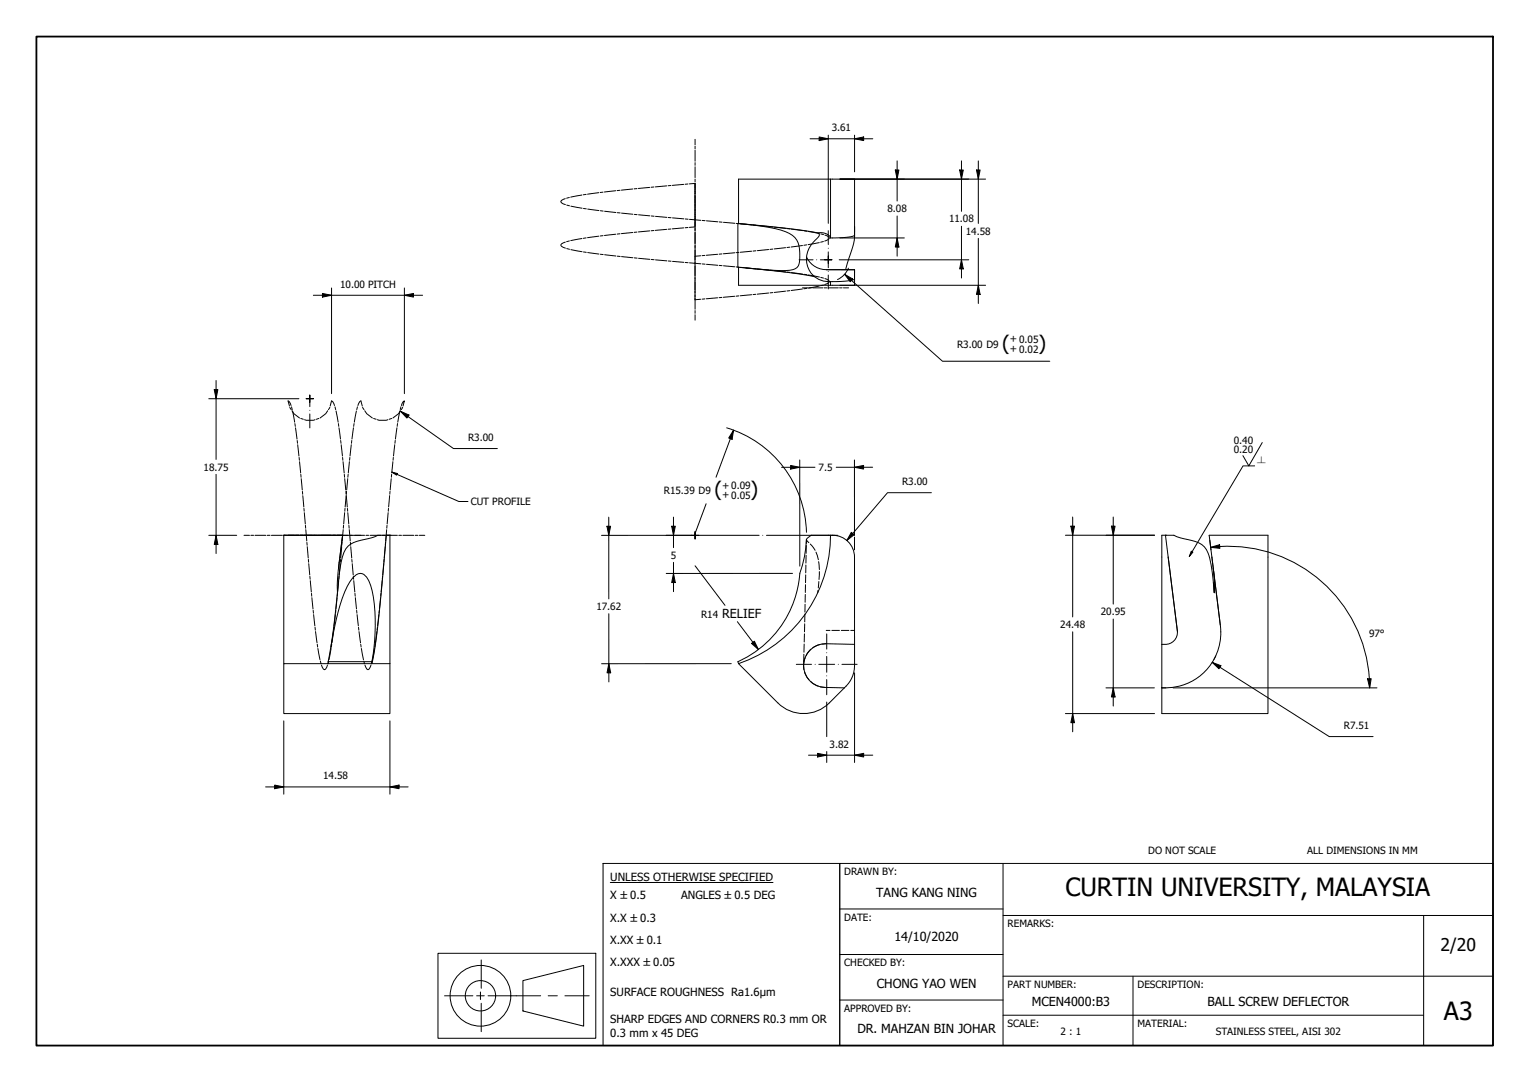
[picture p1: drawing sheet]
<svg xmlns="http://www.w3.org/2000/svg" width="420mm" height="297mm" viewBox="0 0 420 297" stroke-linecap="round" stroke-linejoin="round" font-family="sans-serif">
<!-- layer: Hidden (ISO) -->
<g fill="none" stroke="#000" stroke-width=".27">
<path d="M221.3 157.8l-.1 2.2M221.3 155.1v2.2M221.4 152.4l-.1 2.2M221.4 149.7v2.2M222.1 149l-.6-.9-.1 1.1M222.5 149.3l1.3 1.8M224.1 151.6l.6 2.1M224.8 154.2l.2 2.2M224.9 159.6l-.2 1.8M225 156.9l-.1 2.2M220.8 179.6l-.1 2.2M220.8 176.8v2.2"/>
<path d="M220.9 174l-.1 2.2M221 171.3l-.1 2.2M221 168.6v2.1M221.1 165.9l-.1 2.1M221.1 163.2v2.1M221.2 160.5v2.2M222.7 178.2l-1.3 1.8M224.6 162.1v.7M225.1 176.9l-2 1M226.8 176.7l-1.1 .1M226.9 173.1h1M228.4 173.1h2.1"/>
<path d="M231 173.1h2.1M233.6 173.1h1.1M220.7 182.6l.1 1.2M221 184.4l.6 1.5 .5 .7M221.1 180.5l-.4 2v-.1M222.6 187.1l.6 .5 1.5 .8M225.3 188.6l1.2 .1"/>
</g>
<!-- layer: Visible (ISO) -->
<g fill="none" stroke="#000" stroke-width=".27">
<path d="M228.1 49.2v16.1M202.6 61.4a58.5 58.5 0 0 1 13.1 2.2 5.8 5.8 0 0 1 3.9 6.6v.5a2.78 2.78 0 0 1-2.7 3.5 90.2 90.2 0 0 1-14.3-.8zM202.6 61.4h.2M202.8 61.4v-12.2h31.9v15.9M202.8 61.4a248.3 248.3 0 0 1 21.8 2.5 3.1 3.1 0 0 1 3.5 1.4M204.8 73.6l11.8 1.2 7.1 1.2M221.5 70.6a5.9 5.9 0 0 0 5.4 3.4h7.8v4.3h-31.9v-4.9M224.6 63.9a.59 .59 0 0 1 .3 .9 14.9 14.9 0 0 0-3.1 4.3 6.2 6.2 0 0 0 6.9 8.2 12.6 12.6 0 0 0 6-.7v-2.5h-7.8M228.1 77.3v1M234.7 62.3v2.3a13.7 13.7 0 0 1-6.6 .7M234.7 62.1v3M234.7 65.1l-.5 2.7-2 6.2"/>
<path d="M77.9 146.9h16.2M77.9 146.9h.1M77.9 146.9v35.3M94 147.5l-1 8.4M94.1 146.9l-1.2 9.8-.2 5.9M106.1 147l-2 21.6a109.4 109.4 0 0 1-2 13.6v-.5M106.1 146.9h1M106.1 146.9h-2.3l-1.8 .7-3 .7a5.7 5.7 0 0 0-5 4.6 162.7 162.7 0 0 0-2.1 17.3l-1 7.5M106.1 146.9h.1M107.1 146.9h.1M107.1 146.9v35.3M221.6 147.9l1.1-1h5.4a37.2 37.2 0 0 1-25.3 35.3l-.2-.5a28.8 28.8 0 0 0 17-24.3 34.5 34.5 0 0 0 2-9.5z"/>
<path d="M228.1 146.9a6 6 0 0 1 6.6 6v24M320.1 146.9l3.2 26.2a3.4 3.4 0 0 1-4.2 3.8M320.1 146.9h.1M320.1 146.9h2.3l1.7 .8 3.2 .7a5.6 5.6 0 0 1 4.9 4.9l.7 3.5 .5 6 .1-3.2-.3-3.7M320.1 146.9h-1v41.9M332.1 146.9h16.1v49h-29.1v-7.1a15.2 15.2 0 0 0 16-17.2zM333.2 160l.3 2.6M234.7 176.9v5.8a8 8 0 0 1-2.4 5.7l-4.6 4.6a10 10 0 0 1-14.1 0l-10.8-10.8M234.7 176.9l-7.9-.2a6 6 0 0 0-6.1 5.9 6 6 0 0 0 5.8 6.1l5.4 .1M323.3 173.1v.4M335.3 173.5h.1M90.1 181.7l.5-2.7a71.7 71.7 0 0 1 4.8-18.1 5.5 5.5 0 0 1 3.6-3.5 2.69 2.69 0 0 1 2.3 2 37 37 0 0 1 1.6 16.2l-.8 6.1"/>
<path d="M90.1 182.2h17M90.1 182.2h-12.2v13.7h29.2v-13.7M90.1 181.7h12M90.1 181.7v.5"/>
</g>
<!-- layer: 3D Sketch Geometry (ISO) -->
<g fill="none" stroke="#000" stroke-width=".27">
<path d="M190.9 38.2v1.6M155.2 54.5l-1 .5-.2 .4 .2 .3 1.1 .5M155.6 56.3l.8 .2M156.4 54.2l-.8 .2M156.8 56.6l3 .6M159.8 53.5l-3.1 .6M160.2 57.2l.8 .1M161 53.4l-.8 .1M161.4 57.4l3.1 .4M164.4 52.9l-3.1 .4M164.9 57.9l.7 .1M165.6 52.8h-.8"/>
<path d="M166 58l3.1 .3M169.1 52.4l-3.1 .3M169.5 58.4l.8 .1M170.3 52.2l-.8 .1M170.7 58.5l3.1 .3M173.8 51.9l-3.2 .3M174.2 58.9h.8M174.9 51.8h-.8M175.3 59l3.2 .3M178.4 51.4l-3.1 .3M178.8 59.3l.8 .1M179.6 51.3l-.8 .1"/>
<path d="M180 59.4l3.1 .3M183.1 51l-3.1 .3M183.5 59.7l.8 .1M184.2 50.9l-.7 .1M184.7 59.8l3.1 .3M187.7 50.6l-3.1 .3M188.9 50.5l-.8 .1M190.9 50.4l-1.6 .1M190.9 40.1v.8M190.9 41.3v3M190.9 44.6v.8M190.9 45.8v3"/>
<path d="M190.9 49.2v.7M190.9 50.3v12M155.2 66.5l-1 .5-.2 .3 .2 .3 1.1 .5M155.6 68.2l.8 .2M156.4 66.1l-.8 .2M156.8 68.5l3 .6M159.8 65.5l-3.1 .6M160.2 69.2l.8 .1M161 65.3l-.8 .1M161.4 69.3l3.1 .4M164.4 64.8l-3.1 .4M164.9 69.8l.7 .1"/>
<path d="M165.6 64.7l-.8 .1M166 69.9l3.1 .4M169.1 64.3l-3.1 .4M169.5 70.3l.8 .1M170.3 64.2l-.8 .1M170.7 70.4l3.1 .4M173.8 63.8l-3.2 .3M174.2 70.8l.8 .1M174.9 63.7l-.8 .1M175.3 70.9l3.2 .3M178.4 63.4l-3.1 .3M178.8 71.2l.8 .1"/>
<path d="M179.6 63.3l-.8 .1M180 71.3l3.1 .3M183.1 63l-3.1 .2M183.5 71.7h.8M184.2 62.9h-.7M184.7 71.8l3.1 .2M187.7 62.6l-3.1 .2M188.2 60.1l.8 .1M188.2 72.1h.8M188.9 62.5h-.8M189.3 60.2l3.2 .3M189.3 72.2l3.2 .2"/>
<path d="M190.9 62.3l-1.6 .1M190.9 76v4.6M190.9 62.4v1M190.9 63.7v3.3M190.9 67.2v1.1M190.9 68.3v4.4M190.9 72.9v3M192.4 70.2l-1.5 .1M192.8 60.5l.8 .1M192.8 72.5h.8M193.6 70.1l-.8 .1M194 60.6l3.1 .3"/>
<path d="M194 72.6l3.1 .2M197.1 69.8l-3.1 .3M197.5 60.9l.8 .1M197.5 72.9h.8M198.2 69.7l-.7 .1M198.7 61l3.1 .3M198.7 73l3.1 .2M201.7 69.4l-3.1 .3M202.2 61.3l.8 .1M202.2 73.3h.8M202.9 69.3l-.8 .1M203.3 61.4l3.1 .3"/>
<path d="M203.3 73.4l3.1 .3M206.4 69l-3.1 .3M206.8 61.8l.8 .1M206.8 73.7l.8 .1M207.6 68.9h-.8M208 61.9l3.1 .3M208 73.8l3.1 .3M211.1 68.5l-3.1 .3M211.5 62.2l.8 .1M211.5 74.2l.8 .1M212.2 68.4l-.7 .1M212.7 62.4l3.1 .3"/>
<path d="M212.7 74.3l3.1 .4M215.7 68l-3.1 .3M215.7 79.9l-3.1 .4M216.2 62.8h.7M216.2 74.7l.7 .1M216.9 67.9h-.8M216.9 79.8l-.8 .1M217.3 62.9l3.1 .4M217.3 74.8l3.1 .4M220.4 67.4l-3.1 .4M220.4 79.3l-3.1 .4M220.4 79h1.4"/>
<path d="M220.8 63.4l.8 .1M220.8 75.3l.8 .1M221.5 67.2l-.7 .1M221.5 79.2l-.7 .1M222 63.5l3 .6M222 75.5l3 .6M222.1 79h.7M223.2 79h2.8M225 66.6l-3.1 .6M225 78.5l-3.1 .6M225.4 64.2l.8 .2M225.4 76.2l.8 .1"/>
<path d="M226.1 66.3l-.7 .2M226.1 78.2l-.7 .2M226.3 79h.7M226.5 64.5l1.1 .5 .2 .3-.2 .4-1.1 .5M226.5 76.5l1.1 .5 .2 .3-.2 .3-1.1 .5M227.4 79h2.8M230.6 79h.7M231.6 79h1.4M190.9 80.8v4.1M190.9 85.3v.7M190.9 86.4v1.5M192.4 82.2l-1.5 .1"/>
<path d="M193.6 82.1h-.8M197.1 81.8l-3.1 .2M198.2 81.6l-.7 .1M201.7 81.3l-3.1 .3M202.9 81.2l-.8 .1M206.4 80.9l-3.1 .3M207.6 80.8l-.8 .1M211.1 80.4l-3.1 .4M212.2 80.3l-.7 .1M79.6 111.8l.4 .6M79.9 111.3l-.5-1.1-.3-.1 .4 1.4M80.1 111.7l.1 .7"/>
<path d="M80.2 112.8l.5 .8 1.6 1.2M80.3 112.8l.6 3.1M81 116.3l.1 .8M81.2 117.4l.4 3.1M82.6 114.9l.7 .2M83.6 115.2l.5 .2 2.4-.2M87.6 114.9l-.7 .2M90 112.8l-.5 .8-1.6 1.2M90.6 111.8l-.4 .6M91.9 111.3l-.5-1.1-.4-.1-.3 1.4M92 111.7l.2 .7M92.3 112.8l.6 3.1"/>
<path d="M92.9 116.3l.1 .8M93.1 117.4l.4 3.1M97.1 117.4l-.4 3.1M97.2 116.3l-.1 .8M97.9 112.8l-.6 3.1M98.2 111.7l-.2 .7M98.3 111.3l.5-1.1 .3-.1 .4 1.4M99.6 111.8l.4 .6M100.2 112.8l.5 .8 1.6 1.2M102.6 114.9l.7 .2M103.6 115.2l.5 .2 2.4-.2M107.6 114.9l-.7 .2"/>
<path d="M109 117.4l-.4 3.1M109.2 116.3l-.1 .8M109.8 112.8l-.6 3.1M110 112.8l-.5 .8-1.6 1.2M110.1 111.7l-.2 .7M110.2 111.3l.5-1.1 .4-.1-.4 1.4M110.6 111.8l-.4 .6M81.6 120.9l.1 .8M81.8 122.1l.3 3.1M82.1 125.6l.1 .8M82.3 126.7l.3 3.2M82.6 130.2l.1 .8"/>
<path d="M82.7 131.4l.3 3.1M83 134.9l.1 .8M83.2 136.1l.2 3.1M83.5 139.6v.7M93.6 120.9v.8M93.7 122.1l.3 3.1M94.1 125.6l.1 .8M94.2 126.7l.3 3.2M94.6 130.2v.8M94.7 131.4l.3 3.1M94.8 139.6l-.1 .7M94.8 139.2l.3-3.1 .3 3.1"/>
<path d="M95.2 134.9l-.1 .8-.1-.8M95.4 139.6l.1 .7M95.5 131.4l-.3 3.1M95.6 130.2l-.1 .8M96 126.7l-.4 3.1M96.1 125.6l-.1 .8M96.5 122.1l-.4 3.1M96.6 120.9l-.1 .8M106.7 139.6l-.1 .7M107 136.1l-.3 3.1M107.1 134.9l-.1 .8M107.4 131.4l-.3 3.1"/>
<path d="M107.5 130.2v.8M107.9 126.7l-.3 3.1M108 125.6l-.1 .8M108.4 122.1l-.3 3.1M108.5 120.9v.8M67 147h1.5M68.9 147h.7M70 147h3M73.4 147h.8M74.5 147h3M77.9 147h.8M79 147h3.1"/>
<path d="M82.4 147h8.7M83.6 140.7l.2 3.2M83.9 144.2v.8M84 145.4l.2 3.1M84.3 148.9v.8M84.4 150.1l.2 3.1M84.7 153.6l.1 .7M84.8 154.7l.3 3.2M85.1 158.2l.1 .8M85.2 159.4l.3 3.1M91.2 147h1M92.4 147h3.4"/>
<path d="M93 159.4l-.3 3.1M93.1 158.2l-.1 .8M93.4 154.7l-.2 3.1M93.5 153.6v.7M93.8 150.1l-.2 3.1M93.9 148.9v.8M94.2 145.4l-.2 3.1M94.3 144.2v.8M94.6 140.7l-.2 3.1M95.5 140.7l.3 3.2M95.8 144.2l.1 .8M95.9 145.4l.3 3.1"/>
<path d="M96 147h1M96.2 148.9l.1 .8M96.3 150.1l.3 3.1M96.6 153.6l.1 .7M96.7 154.7l.3 3.2M97 158.2l.1 .8M97.1 147h3M97.1 159.4l.3 3.1M100.5 147h.7M101.6 147h3M104.9 159.4l-.2 3.1M105 147h.7"/>
<path d="M105.1 158.2l-.1 .8M105.4 154.7l-.3 3.1M105.5 153.6l-.1 .7M105.8 150.1l-.3 3.1M105.9 148.9l-.1 .8M106.1 147h3M106.2 145.4l-.3 3.1M106.3 144.2l-.1 .8M106.6 140.7l-.3 3.1M109.5 147h.8M110.6 147h3M114 147h.8"/>
<path d="M115.2 147h1.5M85.5 162.9l.1 .8M85.6 164.1l.4 3.1M86 167.6l.1 .7M86.1 168.7l.4 3.1M86.5 172.2l.1 .8M86.7 173.4l.4 3.1M87.1 176.9l.1 .7M87.3 178l.6 3.1M90.9 178l-.6 3.1M91.1 176.9l-.1 .7M91.6 173.4l-.5 3.1"/>
<path d="M91.7 172.2l-.1 .8M92.1 168.7l-.3 3.1M92.2 167.6l-.1 .7M92.6 164.1l-.3 3.1M92.7 162.9l-.1 .8M97.5 162.9v.8M97.6 164.1l.3 3.1M97.9 167.6l.1 .7M98.1 168.7l.3 3.1M98.5 172.2v.8M98.6 173.4l.4 3.1M99.1 176.9l.1 .7"/>
<path d="M99.2 178l.6 3.1M102.9 178l-.6 3.1M103 176.9l-.1 .7M103.5 173.4l-.4 3.1M103.6 172.2v.8M104 168.7l-.3 3.1M104.2 167.6l-.1 .7M104.5 164.1l-.3 3.1M104.6 162.9l-.1 .8M88 181.5l.2 .7M89.9 182.6l-.5 1.1-.3 .2-.3-.2-.5-1.1M90.2 181.5l-.1 .7"/>
<path d="M99.9 181.5l.2 .7M101.9 182.6l-.5 1.1-.4 .2-.3-.2-.5-1.1M102.2 181.5l-.2 .7"/>
</g>
<!-- layer: Border (ISO) -->
<path d="M10 10h400v277h-400z" fill="none" stroke="#000" stroke-width=".5"/>
<!-- layer: Title (ISO) -->
<g fill="none" stroke="#000" stroke-width=".27">
<path d="M165.6 237h65v50h-65zM230.6 237h179.4v50h-179.4zM275.5 237v50M167.6 242.3h44.7M230.6 249.5h44.9M275.5 251.3h134.5M391 251.3v35.7M120.3 261.7h43.3v23.3h-43.3zM122.1 273.4h7.8M130.9 273.4h2.1M131.9 272.3v2.1M132.2 263.5v7.8"/>
<path d="M132.2 275.4v7.8M134 273.4h14.5M143.6 269.2l16.7-4.2v16.7l-16.7-4.2zM150.5 273.4h2.6M155.1 273.4h6.7M230.6 274.5h44.9M230.6 262h44.9M275.5 278.7h115.5M275.5 268h134.5M311.1 268v19"/>
<circle cx="131.9" cy="273.4" r="8.3"/>
<circle cx="131.9" cy="273.4" r="4.2"/>
</g>
<!-- layer: Sketch Geometry (ISO) -->
<path d="M320.8 152.9l2.5 20.2M332.8 152.9l2.3 18.7M319 188.8h1.2" fill="none" stroke="#000" stroke-width=".27"/>
<!-- layer: Dimension (ISO) -->
<g fill="none" stroke="#000" stroke-width=".27">
<path d="M222.5 38.1h17.2M225 37.6l2.5 .5-2.5 .5zM227.5 37.1v24.2M234.7 38.1l2.5-.5v1zM234.7 37.1v10.1M230.7 49.2h40M245.9 46.7h1l-.5 2.5zM246.4 44.2v11M246.4 59.3v11M263.5 46.7h1l-.5 2.5zM264 44.2v13.8M268.2 46.7h1l-.5 2.5z"/>
<path d="M268.7 44.2v17.1M91 79.1v29M111.1 79.1v29M230.5 71.3h35.5M230.7 65.3h17.7M230.7 78.3h40M231.9 75.3l2.2 1.3-.6 .7zM231.9 75.3l26.9 23.9h29.5M233 73.6l-1.4 2.1-1.6 1.1M246.4 65.3l.5 2.5h-1zM264 71.3l.5 2.5h-1zM264 62.1v14.2"/>
<path d="M268.7 78.3l.5 2.5h-1zM268.7 65.4v17.9M86 81.1h30.1M88.6 80.6l2.4 .5-2.4 .5zM111.1 81.1l2.4-.5v1zM57.3 109.5h24.8M58.8 107h1l-.5 2.5zM59.3 104.5v21.6M110 112.9l2.3 1-.6 .9zM110 112.9l14.5 10.2h12.1M199.6 117.5a30.8 30.8 0 0 1 21.9 28.6M201.4 118.1l-.4 2.5-.9-.4z"/>
<path d="M201.4 118.1l-4.8 12.9M59.3 130.2v21.8M193.9 138.3l-3.2 8.6M217.1 127.8l2.5 .5-2.5 .5zM219.6 126.3v20.6M223.8 128.3h-9.2M234.6 126.3l.1 20.7M234.6 128.3l2.5-.5v1zM239.6 128.3h-10M255.8 135.3h-12.1l-11.1 13.1M57.3 147h7.7M59.3 147l.5 2.5h-1z"/>
<path d="M166.7 144.5h1l-.5 2.5zM167.2 142v22.4M184.4 144.5h1l-.5 2.5zM184.9 142v8.3M184.9 154.4l.1 8M185 157.4l.5 2.5h-1zM189.9 147h-24.7M190.9 155.3l8.2 10.9M217.6 157.4h-34.6M219.6 147.1v8.3M233.8 146.1l.8 .7-2 1.6zM234.7 147.4v3.5"/>
<path d="M292.6 146.9h24.5M294.1 144.4h1l-.5 2.5zM294.6 141.9v27.5M305.2 144.4h1l-.5 2.5zM305.7 141.9v23.9M332.2 148.3l.3 2.7M332.5 150.3l2.4-.8 .1 1zM332.5 150.3a38.9 38.9 0 0 1 43.6 38.5M167.2 168.5v18.7M202.5 170.7l5.8 7.6M206.4 176.6l.8-.6 1.1 2.3zM294.6 173.5v27.4"/>
<path d="M305.7 169.9v23.9M77.9 197.9v20.1M107.1 197.9v20.1M167.2 182.2l.5 2.5h-1zM200.8 182.2h-35.6M227 192.7v9.5M234.7 184.7v24.6M292.6 195.9h24.5M294.6 195.9l.5 2.5h-1zM303.7 188.8h13.3M305.7 188.8l.5 2.5h-1zM322.2 188.8h55.9"/>
<path d="M332.9 181.8l2.4 1-.6 .8zM332.9 181.8l32.1 20.4h12.1M333.9 180.1l-.5 .9M375.5 186.4l1-.1-.4 2.5zM72.9 216h39.2M75.4 215.5l2.5 .5-2.5 .5zM107.1 216l2.5-.5v1zM222 207.3h17.7M224.5 206.8l2.5 .5-2.5 .5zM227 206.3v3M234.7 207.3l2.5-.5v1z"/>
</g>
<g fill="#000">
<path d="M225 37.6l2.5 .5-2.5 .5z" fill-rule="evenodd"/>
<path d="M234.7 38.1l2.5-.5v1z" fill-rule="evenodd"/>
<path d="M245.9 46.7h1l-.5 2.5z" fill-rule="evenodd"/>
<path d="M263.5 46.7h1l-.5 2.5z" fill-rule="evenodd"/>
<path d="M268.2 46.7h1l-.5 2.5z" fill-rule="evenodd"/>
<path d="M231.9 75.3l2.2 1.3-.6 .7z" fill-rule="evenodd"/>
<path d="M246.4 65.3l.5 2.5h-1z" fill-rule="evenodd"/>
<path d="M264 71.3l.5 2.5h-1z" fill-rule="evenodd"/>
<path d="M88.6 80.6l2.4 .5-2.4 .5z" fill-rule="evenodd"/>
<path d="M111.1 81.1l2.4-.5v1z" fill-rule="evenodd"/>
<path d="M268.7 78.3l.5 2.5h-1z" fill-rule="evenodd"/>
<path d="M58.8 107h1l-.5 2.5z" fill-rule="evenodd"/>
<path d="M110 112.9l2.3 1-.6 .9z" fill-rule="evenodd"/>
<path d="M201.4 118.1l-.4 2.5-.9-.4z" fill-rule="evenodd"/>
<path d="M217.1 127.8l2.5 .5-2.5 .5z" fill-rule="evenodd"/>
<path d="M234.6 128.3l2.5-.5v1z" fill-rule="evenodd"/>
<path d="M59.3 147l.5 2.5h-1z" fill-rule="evenodd"/>
<path d="M166.7 144.5h1l-.5 2.5z" fill-rule="evenodd"/>
<path d="M184.4 144.5h1l-.5 2.5z" fill-rule="evenodd"/>
<path d="M185 157.4l.5 2.5h-1z" fill-rule="evenodd"/>
<path d="M233.8 146.1l.8 .7-2 1.6z" fill-rule="evenodd"/>
<path d="M294.1 144.4h1l-.5 2.5z" fill-rule="evenodd"/>
<path d="M305.2 144.4h1l-.5 2.5z" fill-rule="evenodd"/>
<path d="M332.5 150.3l2.4-.8 .1 1z" fill-rule="evenodd"/>
<path d="M206.4 176.6l.8-.6 1.1 2.3z" fill-rule="evenodd"/>
<path d="M167.2 182.2l.5 2.5h-1z" fill-rule="evenodd"/>
<path d="M294.6 195.9l.5 2.5h-1z" fill-rule="evenodd"/>
<path d="M305.7 188.8l.5 2.5h-1z" fill-rule="evenodd"/>
<path d="M332.9 181.8l2.4 1-.6 .8z" fill-rule="evenodd"/>
<path d="M375.5 186.4l1-.1-.4 2.5z" fill-rule="evenodd"/>
<path d="M75.4 215.5l2.5 .5-2.5 .5z" fill-rule="evenodd"/>
<path d="M107.1 216l2.5-.5v1z" fill-rule="evenodd"/>
<path d="M224.5 206.8l2.5 .5-2.5 .5z" fill-rule="evenodd"/>
<path d="M234.7 207.3l2.5-.5v1z" fill-rule="evenodd"/>
</g>
<!-- layer: Center Mark (ISO) -->
<g fill="none" stroke="#000" stroke-width=".27">
<path d="M219.5 71.3h3.8M224.3 71.3h.1M225.3 71.3h2.2h-1M227.5 69.1v2.2v-1M227.5 72.3v-1v2.2M227.5 63.3v3.8M227.5 68.1v.1M227.5 74.5h.1M227.5 75.5v3.8M228.5 71.3h-1h1M84.1 109.5h1h-1M85.1 108.5v1v-1"/>
<path d="M85.1 110.5v-1v2.1M85.1 112.6h.1M85.1 113.6v3.9M86.1 109.5h-1h1M189.9 147h1h-1M190.9 146v1v-1M190.9 148v-1v1M191.9 147h-1h17.6M209.5 147h.1M210.5 147h19.6M227 174v4.2M227 179.2h.1"/>
<path d="M218.7 182.4h4.1M223.8 182.4h.1M224.9 182.4h4.3M227 180.2v4.3M227 185.5v.1M227 186.6v4.1M230.2 182.4h.1M231.2 182.4h4.2"/>
</g>
<!-- layer: Symbol (ISO) -->
<path d="M107.6 129.6l1.5 .4-.2 .4zM107.6 129.6l18.4 8.1h2.5M344.5 127.9h-3.1l-14.8 24.9M346.6 121.5l-3.7 6.4-1.6-2.8M327.1 151.3l.5 .3-1 1.2z" fill="none" stroke="#000" stroke-width=".27"/>
<g fill="#000">
<path d="M107.6 129.6l1.5 .4-.2 .4z" fill-rule="evenodd"/>
<path d="M327.1 151.3l.5 .3-1 1.2z" fill-rule="evenodd"/>
</g>
<g font-size="6.9">
<text x="292.6" y="246.1">CURTIN UNIVERSITY, MALAYSIA</text>
<text x="396.5" y="280">A3</text>
</g>
<g font-size="5.5">
<text x="275.2" y="96.1">(</text>
<text x="285.2" y="96.1">)</text>
<text x="196.2" y="136.2">(</text>
<text x="206.1" y="136.2">)</text>
</g>
<text font-size="4.8" x="395.6" y="261.1">2/20</text>
<g font-size="3.4">
<text x="198.3" y="169.7">RELIEF</text>
<text x="240.6" y="246.2">TANG KANG NING</text>
<text x="245.6" y="258.4">14/10/2020</text>
<text x="240.8" y="271.2">CHONG YAO WEN</text>
<text x="283.4" y="276.2">MCEN4000:B3</text>
<text x="331.6" y="276.2">BALL SCREW DEFLECTOR</text>
<text x="235.4" y="283.7">DR. MAHZAN BIN JOHAR</text>
</g>
<g font-size="3.1">
<text x="167.6" y="241.8">UNLESS OTHERWISE SPECIFIED</text>
<text x="167.6" y="246.9">X ±0.5</text>
<text x="187.1" y="246.9">ANGLES ±0.5 DEG</text>
<text x="167.6" y="253">X.X ±0.3</text>
<text x="167.6" y="259.1">X.XX ±0.1</text>
<text x="167.6" y="265.1">X.XXX ±0.05</text>
<text x="167.6" y="273.5">SURFACE ROUGHNESS Ra1.6µm</text>
<text x="167.6" y="280.9">SHARP EDGES AND CORNERS R0.3 mm OR</text>
<text x="167.6" y="284.6">0.3 mm x 45 DEG</text>
</g>
<g font-size="2.7">
<text x="228.4" y="36.1">3.61</text>
<text x="243.7" y="58.2">8.08</text>
<text x="260.6" y="61.1">11.08</text>
<text x="265.2" y="64.4">14.58</text>
<text x="93.4" y="79">10.00 PITCH</text>
<text x="262.8" y="95.5">R3.00 D9</text>
<text x="277.3" y="94">+ 0.05</text>
<text x="277.3" y="96.7">+ 0.02</text>
<text x="128.5" y="121.1">R3.00</text>
<text x="338.8" y="121.9">0.40</text>
<text x="338.8" y="124.5">0.20</text>
<text x="55.9" y="129.2">18.75</text>
<text x="224.8" y="129.3">7.5</text>
<text x="182.3" y="135.7">R15.39 D9</text>
<text x="198.3" y="136.8">+ 0.05</text>
<text x="198.3" y="134.1">+ 0.09</text>
<text x="247.7" y="133.2">R3.00</text>
<text x="129.3" y="138.7">CUT PROFILE</text>
<text x="184.2" y="153.3">5</text>
<text x="163.8" y="167.5">17.62</text>
<text x="192.5" y="169.7">R14</text>
<text x="291.2" y="172.4">24.48</text>
<text x="302.3" y="168.9">20.95</text>
<text x="376" y="174.8">97°</text>
<text x="369" y="200.2">R7.51</text>
<text x="227.8" y="205.3">3.82</text>
<text x="88.7" y="214">14.58</text>
<text x="315.3" y="234.4">DO NOT SCALE</text>
<text x="359" y="234.4">ALL DIMENSIONS IN MM</text>
<text x="231.9" y="240.3">DRAWN BY:</text>
<text x="231.9" y="252.8">DATE:</text>
<text x="276.7" y="254.6">REMARKS:</text>
<text x="231.9" y="265.3">CHECKED BY:</text>
<text x="276.7" y="271.2">PART NUMBER:</text>
<text x="312.4" y="271.3">DESCRIPTION:</text>
<text x="231.9" y="277.8">APPROVED BY:</text>
<text x="276.7" y="282">SCALE:</text>
<text x="312.4" y="282">MATERIAL:</text>
<text x="291.3" y="284">2 : 1</text>
<text x="333.9" y="284">STAINLESS STEEL, AISI 302</text>
</g>
<text font-size="1.6" x="345.1" y="127.1">⟂</text>
</svg>
